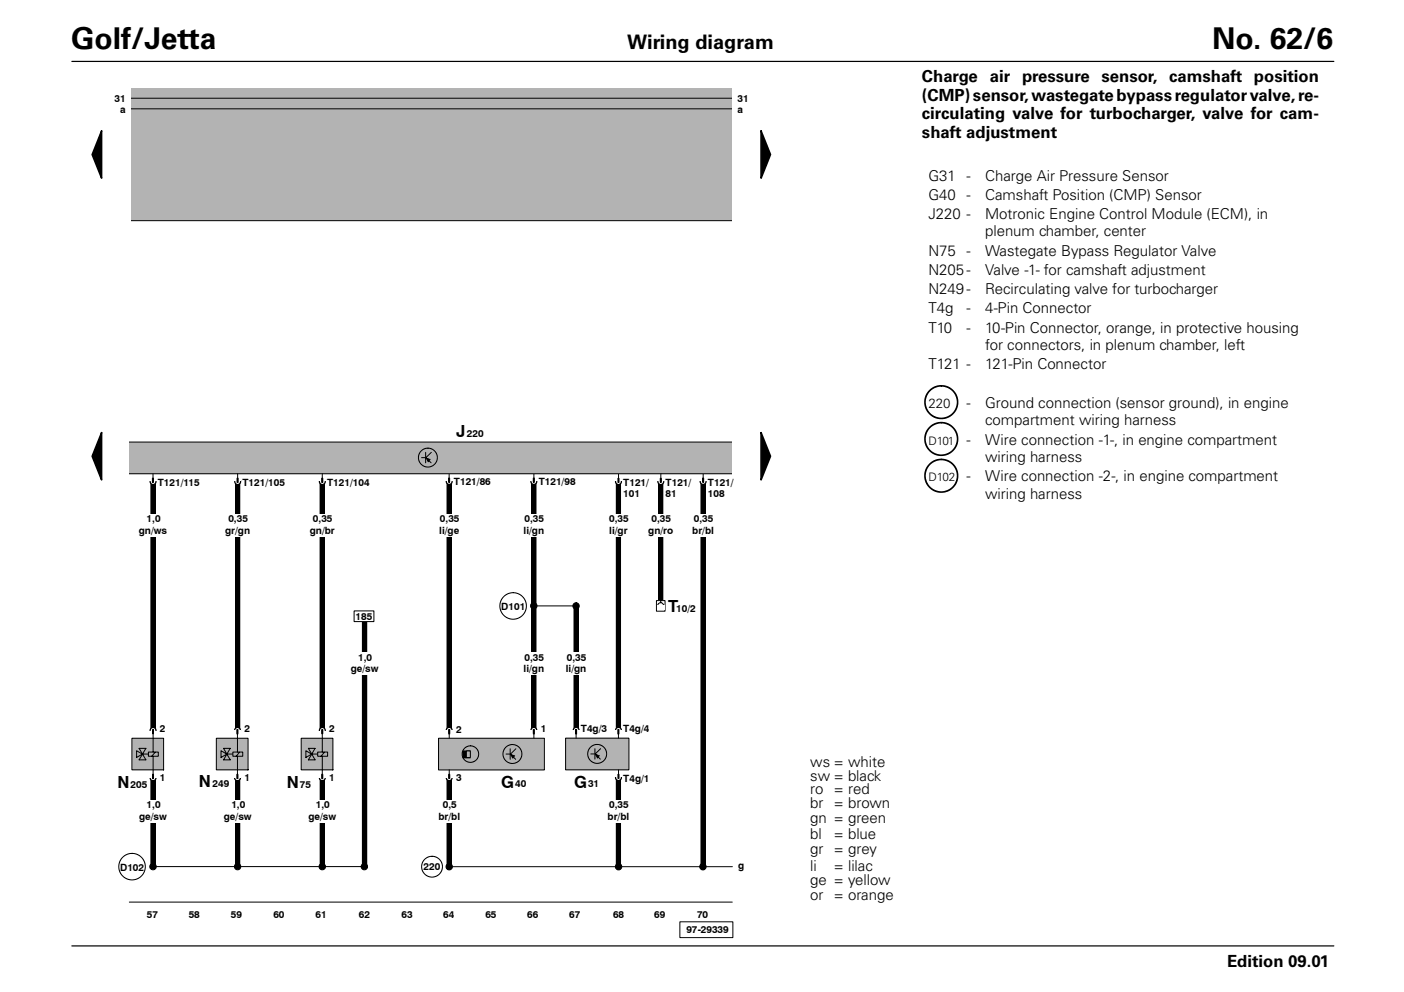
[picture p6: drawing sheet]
<svg xmlns="http://www.w3.org/2000/svg" width="297mm" height="210mm" viewBox="0 0 297 210" stroke-linecap="round" stroke-linejoin="round" font-family="sans-serif">
<path d="M27.6 18.7h127.7v28h-127.7z" fill-rule="evenodd" fill="#b3b3b3"/>
<path d="M112.5 102h.9v52.4h-.9zM143.8 195.1h11.3v3.3h-11.3z" fill="none" stroke="#000" stroke-width=".21"/>
<path d="M112.5 102h.9v52.4h-.9z" fill-rule="evenodd" fill="#000"/>
<path d="M109.8 108.7h5.9v4.8h-5.9z" fill-rule="evenodd" fill="#fff"/>
<path d="M94.6 164.7h.9v18.7h-.9z" fill-rule="evenodd" fill="#000"/>
<path d="M94.6 164.7h.9v18.7h-.9z" fill="none" stroke="#000" stroke-width=".21"/>
<path d="M92.8 156.2h22.4v6.7h-22.4z" fill-rule="evenodd" fill="#b3b3b3"/>
<g fill="none" stroke="#000" stroke-width=".21">
<path d="M92.8 156.2h22.4v6.7h-22.4zM97.9 158.9h1.6v1.5h-1.6z"/>
<circle cx="99.5" cy="159.6" r="1.75"/>
</g>
<path d="M97.9 158.9h1.6v1.5h-1.6z" fill-rule="evenodd" fill="#000"/>
<path d="M98.7 158.9h.8v1.4h-.8z" fill-rule="evenodd" fill="#b3b3b3"/>
<path d="M94.6 102h.9v52.4h-.9zM98.7 158.9h.8v1.4h-.8z" fill="none" stroke="#000" stroke-width=".21"/>
<path d="M94.6 102h.9v52.4h-.9z" fill-rule="evenodd" fill="#000"/>
<circle cx="112.9" cy="101.9" r=".65" fill="#fff"/>
<path d="M112.9 102.5l-.5-.2-.1-.6 .3-.4 .4-.1 .4 .2 .2 .6-.3 .4-.3 .1" fill="none" stroke="#000" stroke-width=".25"/>
<path d="M112 101h1.7v.8h-1.7z" fill-rule="evenodd" fill="#fff"/>
<path d="M112.8 101.2h.2v.8h-.2z" fill-rule="evenodd" fill="#000"/>
<path d="M112.8 101.2h.2v.8h-.2z" fill="none" stroke="#000" stroke-width=".25"/>
<path d="M113 100.2v1.7" fill="none" stroke="#000" stroke-width=".21"/>
<circle cx="95" cy="101.9" r=".65" fill="#fff"/>
<circle cx="95" cy="101.9" r=".65" fill="none" stroke="#000" stroke-width=".25"/>
<path d="M94.1 101h1.7v.8h-1.7z" fill-rule="evenodd" fill="#fff"/>
<path d="M94.9 101.2h.2v.8h-.2z" fill-rule="evenodd" fill="#000"/>
<path d="M94.9 101.2h.2v.8h-.2z" fill="none" stroke="#000" stroke-width=".25"/>
<path d="M95 100.2v1.7" fill="none" stroke="#000" stroke-width=".21"/>
<g fill="#fff">
<path d="M91.9 108.7h5.9v4.8h-5.9z" fill-rule="evenodd"/>
<path d="M91.9 169.2h5.9v4.8h-5.9z" fill-rule="evenodd"/>
</g>
<path d="M112.5 128.2h9.9M112.9 127.5l-.3 .1-.3 .5 .1 .5 .4 .3 .5-.1 .3-.5-.1-.5-.5-.3" fill="none" stroke="#000" stroke-width=".21"/>
<circle cx="112.9" cy="128.2" r=".67" fill="#000"/>
<circle cx="108.4" cy="159.5" r="2" fill="#b3b3b3"/>
<g fill="none" stroke="#000" stroke-width=".21">
<path d="M27.6 23h127.2M27.7 20.8h127.2M27.8 46.7h127.5M107.1 159.6h.8M107.9 158.4v2.3M108.1 159.7l1 1M108.1 159.7l.6 .2M108.1 159.7l.4 .7 .4-.5M109.1 158.4l-1 1.1"/>
<circle cx="108.6" cy="128.2" r="2.8"/>
<circle cx="108.4" cy="159.5" r="2"/>
</g>
<path d="M108.1 159.7l.8 .2-.4 .5z" fill="#000"/>
<g fill="#fff">
<path d="M15.1 14h12.6v36.9h-12.6z" fill-rule="evenodd"/>
<path d="M154.9 14h7.9v37.2h-7.9z" fill-rule="evenodd"/>
</g>
<g fill="#000">
<path d="M130.4 102.1h.9v52.3h-.9z" fill-rule="evenodd"/>
<path d="M121.4 128.2h1v26.2h-1z" fill-rule="evenodd"/>
</g>
<path d="M130.4 102.1h.9v52.3h-.9zM121.4 128.2h1v26.2h-1z" fill="none" stroke="#000" stroke-width=".21"/>
<g fill="#fff">
<path d="M127.7 108.7h5.9v4.8h-5.9z" fill-rule="evenodd"/>
<path d="M118.8 137.9h5.9v4.8h-5.9z" fill-rule="evenodd"/>
</g>
<g fill="#000">
<circle cx="121.9" cy="128.2" r=".67"/>
<circle cx="130.9" cy="183.4" r=".67"/>
</g>
<g fill="none" stroke="#000" stroke-width=".21">
<path d="M121.9 127.6l-.5 .1-.2 .4 .1 .5 .5 .3 .4-.1 .3-.5-.1-.5-.5-.2"/>
<circle cx="130.9" cy="183.4" r=".67"/>
</g>
<circle cx="130.8" cy="101.9" r=".65" fill="#fff"/>
<circle cx="130.8" cy="101.9" r=".65" fill="none" stroke="#000" stroke-width=".25"/>
<path d="M129.9 101h1.7v.9h-1.7z" fill-rule="evenodd" fill="#fff"/>
<g fill="#000">
<path d="M130.8 101.2h.1v.9h-.1z" fill-rule="evenodd"/>
<path d="M148.3 102h.9v81.4h-.9z" fill-rule="evenodd"/>
</g>
<path d="M130.8 101.2h.1v.9h-.1z" fill="none" stroke="#000" stroke-width=".25"/>
<path d="M130.9 100.2v1.7M148.3 102h.9v81.4h-.9z" fill="none" stroke="#000" stroke-width=".21"/>
<circle cx="148.7" cy="101.9" r=".65" fill="#fff"/>
<path d="M148.7 102.5l-.3-.1-.3-.4 .2-.6 .4-.2 .4 .1 .3 .4-.1 .6-.5 .2" fill="none" stroke="#000" stroke-width=".25"/>
<path d="M147.9 101h1.6v.8h-1.6z" fill-rule="evenodd" fill="#fff"/>
<path d="M148.7 101.2h.2v.8h-.2z" fill-rule="evenodd" fill="#000"/>
<path d="M148.7 101.2h.2v.8h-.2z" fill="none" stroke="#000" stroke-width=".25"/>
<path d="M148.8 100.2v1.7" fill="none" stroke="#000" stroke-width=".21"/>
<path d="M145.6 108.7h5.9v4.8h-5.9z" fill-rule="evenodd" fill="#fff"/>
<circle cx="148.7" cy="183.4" r=".67" fill="#000"/>
<circle cx="148.7" cy="183.4" r=".67" fill="none" stroke="#000" stroke-width=".21"/>
<path d="M26.4 93.5h129.2v6.7h-129.2z" fill-rule="evenodd" fill="#b3b3b3"/>
<path d="M26.4 93.5h129.2v6.7h-129.2z" fill="none" stroke="#000" stroke-width=".21"/>
<g fill="#fff">
<path d="M154.8 93.1h1.6v7.7h-1.6z" fill-rule="evenodd"/>
<path d="M25.6 93h1.6v7.7h-1.6z" fill-rule="evenodd"/>
</g>
<circle cx="90.5" cy="96.8" r="2" fill="#b3b3b3"/>
<g fill="none" stroke="#000" stroke-width=".21">
<path d="M89.2 96.8h.9M90.1 95.7v2.2M90.2 97l.4 .7 .4-.5M90.8 97.2l-.6-.3 1 1M91.3 95.7l-1.1 1.1"/>
<circle cx="90.5" cy="96.8" r="2"/>
</g>
<path d="M90.2 97l.8 .2-.4 .5z" fill="#000"/>
<path d="M119.7 156.2h13.4v6.7h-13.4z" fill-rule="evenodd" fill="#b3b3b3"/>
<path d="M119.7 156.2h13.4v6.7h-13.4z" fill="none" stroke="#000" stroke-width=".21"/>
<circle cx="126.3" cy="159.5" r="2" fill="#b3b3b3"/>
<g fill="none" stroke="#000" stroke-width=".21">
<path d="M125 159.5h.9M125.9 158.4v2.2M126 159.7l.4 .7 .4-.5M126.6 159.9l-.6-.3 1 1M127.1 158.4l-1.1 1M130.4 164.7h.9v18.7h-.9z"/>
<circle cx="126.3" cy="159.5" r="2"/>
</g>
<g fill="#000">
<path d="M126 159.7l.8 .2-.4 .5z"/>
<path d="M130.4 164.7h.9v18.7h-.9z" fill-rule="evenodd"/>
</g>
<circle cx="130.8" cy="164.5" r=".65" fill="#fff"/>
<circle cx="130.8" cy="164.5" r=".65" fill="none" stroke="#000" stroke-width=".25"/>
<path d="M129.9 163.7h1.7v.8h-1.7z" fill-rule="evenodd" fill="#fff"/>
<path d="M130.8 163.9h.1v.8h-.1z" fill-rule="evenodd" fill="#000"/>
<path d="M130.8 163.9h.1v.8h-.1z" fill="none" stroke="#000" stroke-width=".25"/>
<path d="M130.9 162.9v1.6" fill="none" stroke="#000" stroke-width=".21"/>
<path d="M127.7 169.2h5.9v4.8h-5.9z" fill-rule="evenodd" fill="#fff"/>
<g fill="none" stroke="#000" stroke-width=".21">
<path d="M91.4 181.2l-.8 .1-.6 .4-.5 .6-.3 .9 .1 .8 .4 .8 .6 .5 .9 .3 .8-.1 .8-.4 .5-.6 .3-.9-.1-.8-.4-.8-.8-.6-.9-.2M94.6 183.4h60.3"/>
<circle cx="95" cy="183.4" r=".67"/>
</g>
<circle cx="95" cy="183.4" r=".67" fill="#000"/>
<path d="M109.8 137.9h5.9v4.8h-5.9z" fill-rule="evenodd" fill="#fff"/>
<path d="M49.8 164.7h.9v18.7h-.9z" fill-rule="evenodd" fill="#000"/>
<path d="M49.8 164.7h.9v18.7h-.9z" fill="none" stroke="#000" stroke-width=".21"/>
<path d="M47.2 169.2h5.9v4.8h-5.9z" fill-rule="evenodd" fill="#fff"/>
<g fill="#000">
<path d="M67.7 102.1h.9v52.3h-.9z" fill-rule="evenodd"/>
<path d="M67.7 164.8h.9v18.6h-.9z" fill-rule="evenodd"/>
<circle cx="50.3" cy="183.4" r=".67"/>
</g>
<g fill="none" stroke="#000" stroke-width=".21">
<path d="M67.7 102.1h.9v52.3h-.9zM67.7 164.8h.9v18.6h-.9z"/>
<circle cx="50.3" cy="183.4" r=".67"/>
</g>
<path d="M65.1 108.7h5.9v4.8h-5.9z" fill-rule="evenodd" fill="#fff"/>
<path d="M63.7 156.2h6.7v6.7h-6.7z" fill-rule="evenodd" fill="#b3b3b3"/>
<path d="M70.4 162.9h-6.7v-6.7h6.7v6.7" fill="none" stroke="#000" stroke-width=".21"/>
<circle cx="68.2" cy="154.6" r=".64" fill="#fff"/>
<circle cx="68.2" cy="154.6" r=".64" fill="none" stroke="#000" stroke-width=".25"/>
<path d="M67.3 154.6h1.6v.8h-1.6z" fill-rule="evenodd" fill="#fff"/>
<path d="M68.1 154.4h.2v.8h-.2z" fill-rule="evenodd" fill="#000"/>
<path d="M68.1 154.4h.2v.8h-.2z" fill="none" stroke="#000" stroke-width=".25"/>
<path d="M68.2 154.5v1.7" fill="none" stroke="#000" stroke-width=".21"/>
<circle cx="68.2" cy="164.6" r=".65" fill="#fff"/>
<path d="M68.2 165.2l-.4-.1-.2-.4 .1-.6 .4-.2 .4 .1 .3 .4-.1 .6-.5 .2" fill="none" stroke="#000" stroke-width=".25"/>
<path d="M67.3 163.7h1.6v.8h-1.6z" fill-rule="evenodd" fill="#fff"/>
<path d="M68.1 163.9h.2v.8h-.2z" fill-rule="evenodd" fill="#000"/>
<path d="M68.1 163.9h.2v.8h-.2z" fill="none" stroke="#000" stroke-width=".25"/>
<path d="M65.2 158.3l1.5 2.5h-1.5l1.5-2.5zM66 159.6h1.2M68.2 162.9v1.7" fill="none" stroke="#000" stroke-width=".21"/>
<circle cx="68.2" cy="101.9" r=".65" fill="#fff"/>
<path d="M68.2 102.5l-.4-.1-.2-.4 .1-.5 .4-.3 .4 .1 .3 .4-.1 .6-.5 .2" fill="none" stroke="#000" stroke-width=".25"/>
<path d="M67.3 101h1.6v.9h-1.6z" fill-rule="evenodd" fill="#fff"/>
<g fill="#000">
<path d="M68.1 101.2h.2v.9h-.2z" fill-rule="evenodd"/>
<path d="M76.7 130.2h.9v53.5h-.9z" fill-rule="evenodd"/>
<circle cx="68.2" cy="183.4" r=".67"/>
<circle cx="77.1" cy="183.4" r=".67"/>
</g>
<path d="M68.1 101.2h.2v.9h-.2z" fill="none" stroke="#000" stroke-width=".25"/>
<g fill="none" stroke="#000" stroke-width=".21">
<path d="M68.2 100.2v1.7M76.7 130.2h.9v53.5h-.9zM64.7 158.9l1.3 .7-1.3 .7zM67.2 159.1h2.1v.9h-2.1zM68.2 156.2v2.9M68.6 159.2l-.7 .8M68.2 160v2.9M31.9 183.4h45.7M68.2 182.7l-.4 .1-.3 .5 .1 .4 .5 .3 .5-.1 .3-.4-.1-.5-.6-.3"/>
<circle cx="77.1" cy="183.4" r=".67"/>
</g>
<path d="M65.1 169.2h5.9v4.8h-5.9z" fill-rule="evenodd" fill="#fff"/>
<path d="M27.9 180.6l-.9 .1-.9 .5-.6 .7-.4 1.3 .1 1 .6 1 .7 .6 1.2 .4 1-.1 1-.6 .7-.7 .3-1.2-.1-1-.5-1-1.1-.8-1-.2" fill="none" stroke="#000" stroke-width=".21"/>
<path d="M74.9 129.3h4.2v2.2h-4.2z" fill-rule="evenodd" fill="#fff"/>
<path d="M74.9 129.3h4.2v2.2h-4.2z" fill="none" stroke="#000" stroke-width=".21"/>
<circle cx="50.2" cy="164.6" r=".65" fill="#fff"/>
<circle cx="50.2" cy="164.6" r=".65" fill="none" stroke="#000" stroke-width=".25"/>
<path d="M49.3 163.7h1.7v.8h-1.7z" fill-rule="evenodd" fill="#fff"/>
<g fill="#000">
<path d="M49.8 102.1h.9v52.3h-.9z" fill-rule="evenodd"/>
<path d="M50.1 163.9h.2v.8h-.2z" fill-rule="evenodd"/>
</g>
<path d="M50.1 163.9h.2v.8h-.2z" fill="none" stroke="#000" stroke-width=".25"/>
<path d="M49.8 102.1h.9v52.3h-.9zM50.2 162.9v1.7" fill="none" stroke="#000" stroke-width=".21"/>
<g fill="#fff">
<path d="M47.2 108.7h5.9v4.8h-5.9z" fill-rule="evenodd"/>
<circle cx="50.3" cy="101.9" r=".65"/>
</g>
<circle cx="50.3" cy="101.9" r=".65" fill="none" stroke="#000" stroke-width=".25"/>
<path d="M49.4 101h1.6v.9h-1.6z" fill-rule="evenodd" fill="#fff"/>
<path d="M50.2 101.2h.2v.9h-.2z" fill-rule="evenodd" fill="#000"/>
<path d="M50.2 101.2h.2v.9h-.2z" fill="none" stroke="#000" stroke-width=".25"/>
<path d="M50.3 100.2v1.7" fill="none" stroke="#000" stroke-width=".21"/>
<circle cx="50.2" cy="154.6" r=".64" fill="#fff"/>
<path d="M50.3 153.9l-.4 .1-.3 .5 .1 .5 .5 .2 .4-.1 .3-.4-.1-.5-.5-.3" fill="none" stroke="#000" stroke-width=".25"/>
<path d="M49.3 154.6h1.7v.8h-1.7z" fill-rule="evenodd" fill="#fff"/>
<path d="M50.1 154.4h.2v.8h-.2z" fill-rule="evenodd" fill="#000"/>
<path d="M50.1 154.4h.2v.8h-.2z" fill="none" stroke="#000" stroke-width=".25"/>
<path d="M50.2 154.5v1.7" fill="none" stroke="#000" stroke-width=".21"/>
<path d="M74 137.9h5.9v4.8h-5.9z" fill-rule="evenodd" fill="#fff"/>
<path d="M45.8 156.2h6.7v6.7h-6.7z" fill-rule="evenodd" fill="#b3b3b3"/>
<path d="M139.3 102h.9v26.2h-.9zM45.8 156.2h6.7v6.7h-6.7zM49.3 159.1h2.1v.9h-2.1zM50.2 156.2v2.9M50.7 159.2l-.7 .8M50.2 160v2.9M27.4 190.9h127.5" fill="none" stroke="#000" stroke-width=".21"/>
<path d="M139.3 102h.9v26.2h-.9z" fill-rule="evenodd" fill="#000"/>
<g fill="#fff">
<path d="M136.7 108.7h5.9v4.8h-5.9z" fill-rule="evenodd"/>
<circle cx="139.8" cy="101.9" r=".65"/>
</g>
<circle cx="139.8" cy="101.9" r=".65" fill="none" stroke="#000" stroke-width=".25"/>
<path d="M138.9 101h1.7v.9h-1.7z" fill-rule="evenodd" fill="#fff"/>
<path d="M139.7 101.2h.2v.9h-.2z" fill-rule="evenodd" fill="#000"/>
<path d="M139.7 101.2h.2v.9h-.2z" fill="none" stroke="#000" stroke-width=".25"/>
<path d="M139.8 100.2v1.7" fill="none" stroke="#000" stroke-width=".21"/>
<path d="M138.9 127.1h1.8v2.2h-1.8z" fill-rule="evenodd" fill="#fff"/>
<g fill="none" stroke="#000" stroke-width=".21">
<path d="M138.9 127.1h1.8v2.2h-1.8zM139.8 127.1v.4"/>
<circle cx="139.8" cy="128.2" r=".65"/>
</g>
<g fill="#fff">
<path d="M139 128.2h1.5v.9h-1.5z" fill-rule="evenodd"/>
<circle cx="130.9" cy="154.5" r=".64"/>
</g>
<path d="M130.9 153.9l-.4 .1-.3 .5 .2 .5 .4 .2 .4-.1 .3-.4-.2-.5-.4-.3" fill="none" stroke="#000" stroke-width=".25"/>
<path d="M129.9 154.6h1.7v.8h-1.7z" fill-rule="evenodd" fill="#fff"/>
<path d="M130.7 154.4h.2v.8h-.2z" fill-rule="evenodd" fill="#000"/>
<path d="M130.7 154.4h.2v.8h-.2z" fill="none" stroke="#000" stroke-width=".25"/>
<path d="M130.8 154.5v1.7" fill="none" stroke="#000" stroke-width=".21"/>
<circle cx="112.9" cy="154.5" r=".64" fill="#fff"/>
<circle cx="112.9" cy="154.5" r=".64" fill="none" stroke="#000" stroke-width=".25"/>
<path d="M112 154.6h1.7v.8h-1.7z" fill-rule="evenodd" fill="#fff"/>
<path d="M112.8 154.4h.2v.8h-.2z" fill-rule="evenodd" fill="#000"/>
<path d="M112.8 154.4h.2v.8h-.2z" fill="none" stroke="#000" stroke-width=".25"/>
<path d="M113 154.5v1.7" fill="none" stroke="#000" stroke-width=".21"/>
<circle cx="95" cy="154.5" r=".64" fill="#fff"/>
<circle cx="95" cy="154.5" r=".64" fill="none" stroke="#000" stroke-width=".25"/>
<path d="M94.1 154.6h1.7v.8h-1.7z" fill-rule="evenodd" fill="#fff"/>
<path d="M94.9 154.4h.2v.8h-.2z" fill-rule="evenodd" fill="#000"/>
<path d="M94.9 154.4h.2v.8h-.2z" fill="none" stroke="#000" stroke-width=".25"/>
<path d="M95 154.5v1.7" fill="none" stroke="#000" stroke-width=".21"/>
<circle cx="95" cy="164.5" r=".64" fill="#fff"/>
<circle cx="95" cy="164.5" r=".64" fill="none" stroke="#000" stroke-width=".25"/>
<path d="M94.1 163.7h1.7v.8h-1.7z" fill-rule="evenodd" fill="#fff"/>
<path d="M94.9 163.9h.2v.8h-.2z" fill-rule="evenodd" fill="#000"/>
<path d="M94.9 163.9h.2v.8h-.2z" fill="none" stroke="#000" stroke-width=".25"/>
<path d="M95 162.9v1.7" fill="none" stroke="#000" stroke-width=".21"/>
<circle cx="121.9" cy="154.5" r=".64" fill="#fff"/>
<circle cx="121.9" cy="154.5" r=".64" fill="none" stroke="#000" stroke-width=".25"/>
<path d="M121 154.6h1.6v.8h-1.6z" fill-rule="evenodd" fill="#fff"/>
<g fill="#000">
<path d="M31.9 102.1h.9v52.3h-.9z" fill-rule="evenodd"/>
<path d="M121.8 154.4h.2v.8h-.2z" fill-rule="evenodd"/>
<path d="M31.9 164.8h.9v18.6h-.9z" fill-rule="evenodd"/>
</g>
<path d="M121.8 154.4h.2v.8h-.2z" fill="none" stroke="#000" stroke-width=".25"/>
<path d="M31.9 102.1h.9v52.3h-.9zM121.9 154.5v1.7M31.9 164.8h.9v18.6h-.9z" fill="none" stroke="#000" stroke-width=".21"/>
<path d="M29.3 108.7h5.8v4.8h-5.8z" fill-rule="evenodd" fill="#fff"/>
<path d="M27.9 156.2h6.7v6.7h-6.7z" fill-rule="evenodd" fill="#b3b3b3"/>
<path d="M27.9 156.2h6.7v6.7h-6.7z" fill="none" stroke="#000" stroke-width=".21"/>
<circle cx="32.4" cy="154.6" r=".64" fill="#fff"/>
<path d="M32.4 153.9l-.4 .1-.2 .5 .1 .5 .4 .3 .4-.1 .3-.5-.1-.5-.5-.3" fill="none" stroke="#000" stroke-width=".25"/>
<path d="M31.5 154.6h1.7v.8h-1.7z" fill-rule="evenodd" fill="#fff"/>
<path d="M32.3 154.4h.2v.8h-.2z" fill-rule="evenodd" fill="#000"/>
<path d="M32.3 154.4h.2v.8h-.2z" fill="none" stroke="#000" stroke-width=".25"/>
<path d="M32.4 154.5v1.7" fill="none" stroke="#000" stroke-width=".21"/>
<circle cx="32.4" cy="164.6" r=".65" fill="#fff"/>
<circle cx="32.4" cy="164.6" r=".65" fill="none" stroke="#000" stroke-width=".25"/>
<path d="M31.5 163.7h1.7v.8h-1.7z" fill-rule="evenodd" fill="#fff"/>
<path d="M32.3 163.9h.2v.8h-.2z" fill-rule="evenodd" fill="#000"/>
<path d="M32.3 163.9h.2v.8h-.2z" fill="none" stroke="#000" stroke-width=".25"/>
<path d="M29.4 158.3l1.5 2.5h-1.5l1.5-2.5zM30.1 159.6h1.3M32.4 162.9v1.7" fill="none" stroke="#000" stroke-width=".21"/>
<circle cx="32.4" cy="101.9" r=".65" fill="#fff"/>
<circle cx="32.4" cy="101.9" r=".65" fill="none" stroke="#000" stroke-width=".25"/>
<path d="M31.5 101h1.6v.9h-1.6z" fill-rule="evenodd" fill="#fff"/>
<g fill="#000">
<path d="M32.3 101.2h.2v.9h-.2z" fill-rule="evenodd"/>
<circle cx="32.4" cy="183.4" r=".67"/>
</g>
<path d="M32.3 101.2h.2v.9h-.2z" fill="none" stroke="#000" stroke-width=".25"/>
<g fill="none" stroke="#000" stroke-width=".21">
<path d="M32.4 100.2v1.7M28.9 158.9l1.2 .7-1.2 .7zM31.4 159.1h2.1v.9h-2.1zM32.4 156.2v2.9M32.8 159.2l-.7 .8M32.4 160v2.9"/>
<circle cx="32.4" cy="183.4" r=".67"/>
</g>
<path d="M29.3 169.2h5.8v4.8h-5.8z" fill-rule="evenodd" fill="#fff"/>
<path d="M46.8 158.9l1.2 .7-1.2 .7zM47.3 158.3l1.4 2.5h-1.4l1.4-2.5zM48 159.6h1.3" fill="none" stroke="#000" stroke-width=".21"/>
<path d="M21.5 27.7v10l-2-5zM161 27.7l2 5-2 5zM21.5 91.5v10l-2-5zM161 91.5l2 5-2 5z" fill="#000"/>
<path d="M21.5 27.7v10l-2-5zM161 27.7l2 5-2 5zM21.5 91.5v10l-2-5zM161 91.5l2 5-2 5zM199.1 81.6l-1.2 .3-1.2 .7-.7 1.1-.3 1.1 .1 1.2 .7 1.3 1 .8 1.4 .4 1.2-.1 1.2-.6 .9-1 .4-1.5-.2-1.5-.8-1.1-1.2-.8-1.2-.3M199.1 89.4l-1.2 .3-1.2 .7-.7 1.1-.3 1.1 .1 1.2 .7 1.3 1 .8 1.4 .4 1.2-.1 1.2-.7 .9-.9 .4-1.5-.2-1.5-.8-1.1-1.2-.8-1.2-.3M199.1 97.2l-1.2 .3-1.2 .7-.7 1.1-.3 1.1 .1 1.2 .7 1.3 1 .8 1.4 .4 1.2-.1 1.2-.7 .9-1 .4-1.4-.2-1.5-.8-1.1-1.2-.8-1.2-.3" fill="none" stroke="#000" stroke-width=".34"/>
<path d="M15.2 13h267M15.2 200.2h267" fill="none" stroke="#000" stroke-width=".25"/>
<g font-size="6.3">
<text x="15.1" y="10.5">Golf/Jetta</text>
<text x="256.4" y="10.5">No. 62/6</text>
</g>
<text font-size="4.2" x="132.7" y="10.3">Wiring diagram</text>
<g font-size="3.5">
<text x="195.1" y="17.4">Charge</text>
<text x="209.4" y="17.4">air</text>
<text x="216.2" y="17.4">pressure</text>
<text x="233" y="17.4">sensor,</text>
<text x="247.4" y="17.4">camshaft</text>
<text x="265.3" y="17.4">position</text>
<text x="195.1" y="21.3">(CMP)sensor,wastegatebypassregulatorvalve,re-</text>
<text x="195.1" y="25.3">circulating valve for turbocharger, valve for cam-</text>
<text x="195.1" y="29.2">shaft adjustment</text>
<text x="96.5" y="92.4">J</text>
<text x="141.3" y="129.5">T</text>
<text x="24.9" y="166.7">N</text>
<text x="42" y="166.6">N</text>
<text x="60.7" y="166.7">N</text>
<text x="106" y="166.7">G</text>
<text x="121.4" y="166.7">G</text>
<text x="259.6" y="204.5">Edition 09.01</text>
</g>
<g font-size="3.2">
<text x="196.4" y="38.2">G31</text>
<text x="204.5" y="38.2">-</text>
<text x="208.4" y="38.2">Charge Air Pressure Sensor</text>
<text x="196.4" y="42.3">G40</text>
<text x="196.4" y="46.3">J220 -</text>
<text x="204.5" y="42.3">-</text>
<text x="208.4" y="46.3">Motronic Engine Control Module (ECM), in</text>
<text x="208.4" y="42.3">Camshaft Position (CMP) Sensor</text>
<text x="208.4" y="50">plenum chamber, center</text>
<text x="196.4" y="54.1">N75</text>
<text x="196.4" y="58.2">N205-</text>
<text x="204.5" y="54.1">-</text>
<text x="208.4" y="54.1">Wastegate Bypass Regulator Valve</text>
<text x="208.4" y="58.2">Valve -1- for camshaft adjustment</text>
<text x="196.4" y="62.3">N249-</text>
<text x="208.4" y="62.3">Recirculating valve for turbocharger</text>
<text x="196.4" y="66.3">T4g</text>
<text x="196.4" y="70.4">T10</text>
<text x="204.5" y="70.4">-</text>
<text x="204.5" y="66.3">-</text>
<text x="208.4" y="70.4">10-Pin Connector, orange, in protective housing</text>
<text x="208.4" y="66.3">4-Pin Connector</text>
<text x="208.4" y="74">for connectors, in plenum chamber, left</text>
<text x="196.4" y="78.2">T121 -</text>
<text x="208.4" y="78.2">121-Pin Connector</text>
<text x="204.5" y="86.3">-</text>
<text x="208.4" y="86.3">Ground connection (sensor ground), in engine</text>
<text x="208.4" y="90">compartment wiring harness</text>
<text x="204.5" y="94.1">-</text>
<text x="208.4" y="94.1">Wire connection -1-, in engine compartment</text>
<text x="204.5" y="101.9">-</text>
<text x="208.4" y="97.7">wiring harness</text>
<text x="208.4" y="101.9">Wire connection -2-, in engine compartment</text>
<text x="208.4" y="105.5">wiring harness</text>
<text x="171.4" y="162.3">ws = white</text>
<text x="171.4" y="165.3">sw = black</text>
<text x="171.4" y="168">ro = red</text>
<text x="171.4" y="171.1">br = brown</text>
<text x="171.4" y="174.1">gn = green</text>
<text x="171.4" y="177.5">bl</text>
<text x="176.4" y="177.5">= blue</text>
<text x="171.4" y="180.8">gr = grey</text>
<text x="171.4" y="184.3">li</text>
<text x="176.4" y="184.3">= lilac</text>
<text x="171.4" y="187.3">ge = yellow</text>
<text x="171.4" y="190.4">or = orange</text>
</g>
<text font-size="2.8" x="196.4" y="86.3">220</text>
<g font-size="2.5">
<text x="196.4" y="94.1">D101</text>
<text x="196.4" y="101.9">D102</text>
</g>
<g font-size="2.1">
<text x="24.2" y="21.5">31</text>
<text x="25.4" y="23.9">a</text>
<text x="156" y="21.5">31</text>
<text x="156" y="23.9">a</text>
<text x="98.8" y="92.4">220</text>
<text x="33.4" y="102.8">T121/115</text>
<text x="51.3" y="102.8">T121/105</text>
<text x="69.2" y="102.8">T121/104</text>
<text x="96" y="102.6">T121/86</text>
<text x="114" y="102.6">T121/98</text>
<text x="131.9" y="102.8">T121/</text>
<text x="131.9" y="105.2">101</text>
<text x="140.8" y="102.8">T121/</text>
<text x="140.8" y="105.2">81</text>
<text x="149.8" y="102.8">T121/</text>
<text x="149.8" y="105.2">108</text>
<text x="29.4" y="112.9">gn/ws</text>
<text x="31" y="110.6">1,0</text>
<text x="47.6" y="112.9">gr/gn</text>
<text x="48.3" y="110.6">0,35</text>
<text x="65.5" y="112.9">gn/br</text>
<text x="66.2" y="110.6">0,35</text>
<text x="92.9" y="112.9">li/ge</text>
<text x="93.1" y="110.6">0,35</text>
<text x="110.8" y="112.9">li/gn</text>
<text x="111" y="110.6">0,35</text>
<text x="128.9" y="112.9">li/gr</text>
<text x="128.9" y="110.6">0,35</text>
<text x="137.1" y="112.9">gn/ro</text>
<text x="137.8" y="110.6">0,35</text>
<text x="146.5" y="112.9">br/bl</text>
<text x="146.8" y="110.6">0,35</text>
<text x="75.2" y="131.1">185</text>
<text x="106.1" y="129">D101</text>
<text x="143.1" y="129.4">10/2</text>
<text x="74.2" y="142.1">ge/sw</text>
<text x="75.8" y="139.8">1,0</text>
<text x="110.8" y="142.1">li/gn</text>
<text x="111" y="139.8">0,35</text>
<text x="119.7" y="142.1">li/gn</text>
<text x="119.9" y="139.8">0,35</text>
<text x="33.8" y="155">2</text>
<text x="51.7" y="155">2</text>
<text x="69.6" y="155">2</text>
<text x="96.5" y="155">2</text>
<text x="114.4" y="155">1</text>
<text x="122.9" y="154.8">T4g/3</text>
<text x="131.9" y="154.8">T4g/4</text>
<text x="27.6" y="166.6">205</text>
<text x="33.8" y="165.3">1</text>
<text x="45" y="166.6">249</text>
<text x="51.7" y="165.3">1</text>
<text x="63.4" y="166.6">75</text>
<text x="69.6" y="165.3">1</text>
<text x="96.5" y="165.3">3</text>
<text x="109" y="166.6">40</text>
<text x="124.4" y="166.6">31</text>
<text x="131.9" y="165.4">T4g/1</text>
<text x="29.4" y="173.4">ge/sw</text>
<text x="31" y="171.1">1,0</text>
<text x="47.4" y="173.4">ge/sw</text>
<text x="48.9" y="171.1">1,0</text>
<text x="65.2" y="173.4">ge/sw</text>
<text x="66.8" y="171.1">1,0</text>
<text x="92.8" y="173.4">br/bl</text>
<text x="93.7" y="171.1">0,5</text>
<text x="128.6" y="173.4">br/bl</text>
<text x="128.9" y="171.1">0,35</text>
<text x="25.4" y="184.2">D102</text>
<text x="89.6" y="184.1">220</text>
<text x="156.2" y="183.9">g</text>
<text x="31.1" y="194.2">57</text>
<text x="39.9" y="194.2">58</text>
<text x="48.9" y="194.2">59</text>
<text x="57.8" y="194.2">60</text>
<text x="66.8" y="194.2">61</text>
<text x="75.9" y="194.2">62</text>
<text x="84.9" y="194.2">63</text>
<text x="93.8" y="194.2">64</text>
<text x="102.7" y="194.3">65</text>
<text x="111.5" y="194.3">66</text>
<text x="120.4" y="194.3">67</text>
<text x="129.7" y="194.3">68</text>
<text x="138.4" y="194.3">69</text>
<text x="145.2" y="197.4">97-29339</text>
<text x="147.5" y="194.3">70</text>
</g>
</svg>
